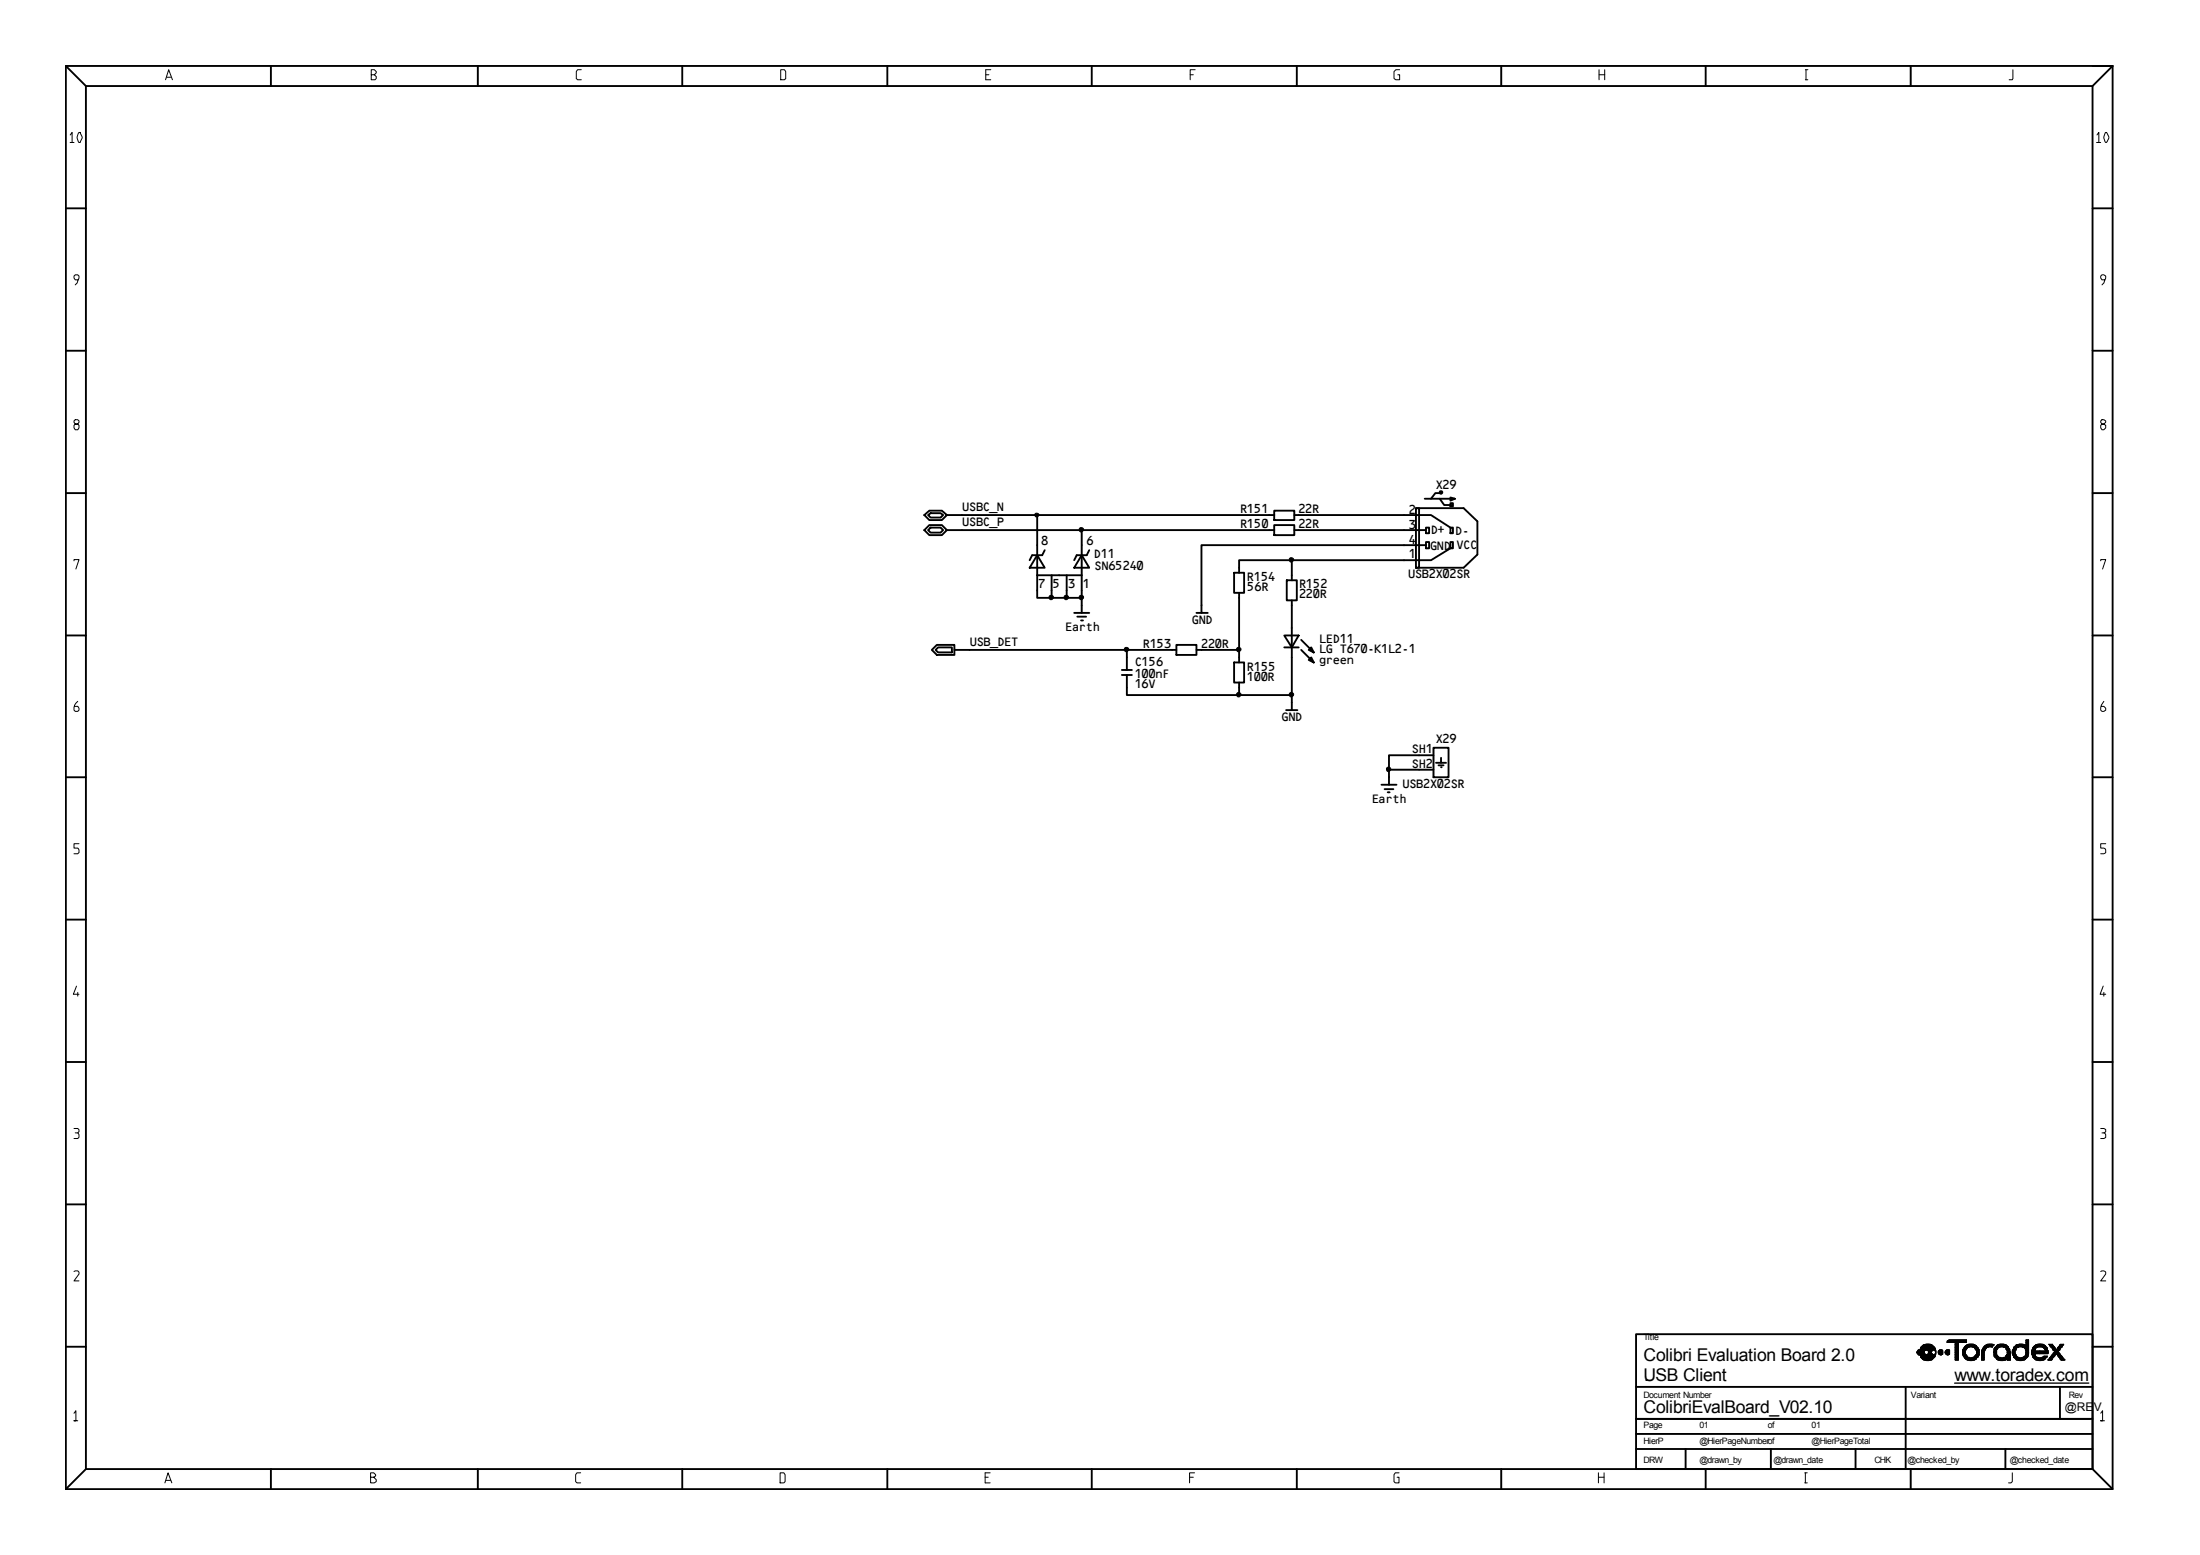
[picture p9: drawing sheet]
<svg xmlns="http://www.w3.org/2000/svg" width="297mm" height="210mm" viewBox="0 0 297 210" stroke-linecap="round" stroke-linejoin="round" font-family="sans-serif">
<g fill="none" stroke="#000" stroke-width=".25">
<path d="M8.9 8.9h276.3v192.1h-276.3zM8.9 8.9l2.7 2.7M11.6 11.6h270.9v186.7h-270.9zM36.6 8.9v2.7M64.5 8.9v2.7M92.1 8.9v2.7M119.8 8.9v2.7M147.4 8.9v2.7M175.1 8.9v2.7M202.7 8.9v2.7M230.3 8.9v2.7M258 8.9v2.7"/>
<path d="M282.5 8.9h2.7l-2.7 2.7M8.9 28.1h2.7M282.5 28.1h2.7M8.9 47.3h2.7M282.5 47.3h2.7M8.9 66.6h2.7M124.8 71.6l.7-.7h1.7l.6 .7-.6 .6h-1.7zM124.8 69.5l.7-.6h1.7l.6 .6-.6 .7h-1.7zM125.3 69.5l.3-.2h1.4l.3 .2-.3 .4h-1.4zM125.6 71.2h1.4l.3 .4-.3 .3h-1.4l-.3-.3zM127.8 71.6h44.2M127.8 69.5h44.2"/>
<path d="M140 74.9l1.1 1.7h-2.1zM140 69.5v11.2h6M140 77.7h6M141.1 74.3l-.4 .6h-1.3l-.4 .7M142 77.7v3M144 77.7v3M146 74.9l1.1 1.7h-2.1zM146 71.6v11.1M147.1 74.3l-.4 .6h-1.3l-.4 .7M166.6 77.3h1.4v2.7h-1.4zM172 68.9h2.8v1.3h-2.8zM172 70.9h2.8v1.3h-2.8z"/>
<path d="M173.7 78.3h1.4v2.7h-1.4zM174.4 75.6v2.7M174.8 69.5h18.4l2.6 1.7M174.8 71.6h17.7M191.2 68.6h.4v8h-.4zM191.2 68.6h6.4l1.9 1.8v4.5l-1.9 1.7h-6.4M192.4 67.3h4M192.5 71.2h.5v.8h-.5zM192.5 73.2h.5v.8h-.5zM192.5 73.6h-30.3v9.1M194.4 67.3l.6 .9h1M194.4 66.3h.3v.3h-.3z"/>
<path d="M194.6 66.6h-.8l-.6 .7M195.8 67.2l.6 .1-.6 .3zM195.8 67.9h.4v.4h-.4zM195.8 71.2h.4v.8h-.4zM195.8 73.2h.4v.8h-.4zM195.8 74l-2.6 1.6h-25.9v1.7M282.5 66.6h2.7M8.9 85.8h2.7M126.3 87.7l.4-.3h1.8v.7h-1.8zM126.5 87.1h2.4v1.3h-2.4l-.7-.7zM128.9 87.7h29.9M145 82.7h2.1"/>
<path d="M145.5 83.2h1.1M146 83.7h.2M151.5 90.4h1.3M151.5 91.1h1.3M152.1 91.1v2.7h22.3M152.1 87.7v2.7M158.8 87.1h2.7v1.3h-2.7zM161.5 87.7h5.8M161.5 82.7h1.6M166.6 89.4h1.4v2.7h-1.4zM167.3 80v9.4M167.3 92.1v1.7"/>
<path d="M173.4 85.8h1.9l-.9 1.6zM173.4 87.4h1.9M173.7 95.9h1.5M174.4 81v14.9M175.7 87.7l1.7 1.7M175.7 86.4l1.7 1.7M176.7 89.1l.3-.4 .4 .7zM176.7 87.7l.3-.3 .4 .7zM282.5 85.8h2.7M8.9 104.9h2.7M186.5 105.9h2.1M186.9 106.5h1.2"/>
<path d="M187.4 106.9h.2M187.5 103.9h6M193.5 100.9h2.1v4h-2.1zM193.5 102h-6v3.9M193.9 103h1.3M194.2 103.3h.7M194.6 102.3v.7M194.6 103.6h.1M282.5 104.9h2.7M8.9 124.1h2.7M282.5 124.1h2.7M8.9 143.4h2.7"/>
<path d="M282.5 143.4h2.7M8.9 162.6h2.7M282.5 162.6h2.7M8.9 181.8h2.7M11.6 198.3l-2.7 2.7M36.6 198.3v2.7M64.5 198.3v2.7M92.1 198.3v2.7M119.8 198.3v2.7M147.4 198.3v2.7M175.1 198.3v2.7M202.7 198.3v2.7"/>
<path d="M220.9 180.1h61.6v18.2h-61.6zM220.9 187.2h61.6M220.9 191.5h61.6M220.9 193.6h61.6M220.9 195.6h61.6M227.6 195.6v2.7M230.3 198.3v2.7M239.1 195.6v2.7M250.5 195.6v2.7M257.3 187.2v11.1M258 198.3v2.7M270.8 195.6v2.7"/>
<path d="M278.1 187.2v4.3M282.5 198.3l2.7 2.7M282.5 181.8h2.7"/>
</g>
<g fill="none" stroke="#000" stroke-width=".14">
<path d="M9.5 18.2l.2-.3v1.3h-.2h.5M10.6 18l.2-.1 .3 .6-.3 .7h-.1a1.05 1.05 0 0 1-.1-1.2zM22.4 10.8l.4-1.4 .5 1.4M22.5 10.4h.5M50.1 10.1h.4l.3-.3v-.1l-.3-.3h-.4v1.4h.5l.2-.2v-.3l-.3-.2M78.5 9.4h-.5l-.2 .3v.9l.2 .2h.5M105.4 9.4h.5l.2 .3v.9l-.2 .2h-.5zM133.1 10.1h.4M133.8 9.4h-.7v1.4h.7M160.7 10.1h.4M161.4 9.4h-.7v1.4M189 9.4h-.5l-.3 .3v.9l.3 .2h.5v-.7h-.3"/>
<path d="M215.9 9.4v1.4M215.9 10.1h.8M216.7 9.4v1.4M243.8 10.8h.3M243.8 9.4h.3M243.8 9.4v1.4M271.8 9.4v1.2l-.1 .2h-.4M283.1 18.2l.3-.3v1.3h-.3h.5M284.2 18l.1-.1 .2 .1 .2 .5-.2 .6-.2 .1a1.05 1.05 0 0 1-.1-1.2zM10.5 37.8h-.3l-.2-.3v-.2l.2-.2h.3l.2 .2a1.92 1.92 0 0 1-.5 1.2M284.1 37.8h-.3l-.2-.3v-.2l.2-.2h.3l.2 .2a1.92 1.92 0 0 1-.5 1.2M10 56.8l.2 .4h.3l.2 .2v.4l-.2 .2h-.3l-.2-.2v-.4l.2-.2h.3l.2-.4-.2-.1h-.3z"/>
<path d="M283.8 56.7l-.2 .1 .2 .4h.3l.2 .2v.4l-.2 .2h-.3l-.2-.2v-.4l.2-.2h.3l.2-.2v-.2l-.2-.1zM10 75.7v-.2h.7l-.5 1.3M283.6 75.7v-.2h.7l-.4 1.3M10.5 94.7a1.19 1.19 0 0 0-.5 1.2l.2 .1h.3l.2-.1v-.3l-.2-.3h-.4M284.1 94.7a1.41 1.41 0 0 0-.5 1.2l.2 .1h.3l.2-.1v-.3l-.2-.3h-.4M10.7 113.9h-.7v.6h.5l.2 .2v.4l-.2 .1h-.5M284.3 113.9h-.7v.6h.5l.2 .2-.1 .5h-.6M10.3 133.1l-.4 1.1h.8M10.5 134v.5M284 133.1l-.5 1.1h.8M284.1 134v.5M10 152.3h.5l.2 .2v.3l-.2 .1"/>
<path d="M10.2 152.9l.4 .1 .1 .5-.2 .2h-.5M283.6 152.3h.5l.2 .2v.3l-.2 .1M283.8 152.9l.4 .1 .1 .5-.2 .2h-.5M10 171.6l.5-.1 .2 .2v.3l-.7 .9h.7M283.6 171.6a.48 .48 0 0 1 .7 .1v.3l-.7 .9h.7M10 190.8l.2-.4v1.4h-.2h.5M22.4 199.8h.6M50 199.4h.5l.2-.2v-.1l-.2-.3h-.5v1.4h.5l.3-.2v-.3l-.3-.3M78.4 198.8h-.5l-.2 .3v.9l.2 .2h.5M105.3 198.8h.5l.2 .3v.9l-.2 .2h-.5zM133 199.4h.4M133.7 198.8h-.7v1.4h.7"/>
<path d="M160.6 199.4h.5M161.3 198.8h-.7v1.4M188.9 198.8h-.5l-.2 .3v.9l.2 .2h.5v-.8h-.3M215.8 199.4h.8M215.8 198.8v1.4M216.6 198.8v1.4M243.7 198.8h.3M243.8 198.8v1.4M258.8 182.5h1M258.8 182.6h1M258.8 182.5v.1h1M258.9 182.3h1"/>
<path d="M258.9 182.4h.9M258.9 182.7h1M258.9 182.7l.1 .1M258.9 182.6v.1M259 182.8h.9M259 182.8v.1h2.3M259.2 182.1h2.1M259.2 182h2.1M259.2 183h2.1M259.2 182.9l.1 .3M259.3 182h2M259.3 181.9h1.9"/>
<path d="M259.3 183.1h2M259.3 183.2h1.9M259.3 181.9l-.1 .3M259.3 183.2l.3 .3M259.4 181.8h1.7M259.4 183.3h1.7M259.5 181.7h1.5M259.6 181.6h1.3M259.6 183.4h1.3M259.6 183.5h1.3M259.6 181.6l-.3 .3M259.6 183.5l.2 .1"/>
<path d="M259.7 181.5h1.2M259.7 183.6h1.2M259.8 181.5l-.2 .1M259.8 182.4v.3l.2 .2M259.9 181.5h.7l.3 .1M259.9 183.6l.2 .1 .5-.1M259.9 182.3l-.1 .1M259.9 182.2v.1M260.1 181.5h-.2M260.3 182.3h.6M260.3 182.9v-.1h.6v.1M260.3 182.2v.2"/>
<path d="M260.3 182.7h.6M260.3 182.4l.1 .1M260.4 182.5h.4M260.4 182.6h.4M260.4 182.5v.1M260.8 182.6h-.5v.2M260.8 182.4v.2M260.8 182.6l.1 .1M260.9 182.7v.1M260.9 182.2v.2h-.6M260.9 181.6l.3 .3M260.9 183.5l-.1 .1"/>
<path d="M261.2 181.9l.1 .1M261.2 183.2l-.3 .3M261.3 182.3h.1M261.3 182v.4h.1M261.3 182.7h.1M261.3 182.8h.1M261.3 182.7v.1M261.3 182.9v.2M261.3 182.2l.1 .2M261.3 182.8l-.1 .1M261.3 183.1l-.1 .1M261.4 182.2h-2.4l-.2 .3"/>
<path d="M261.4 182.4v.3M261.4 182.6l-.1 .1M261.4 182.7l-.1 .2M261.7 182.5h.6M261.7 182.6h.6M261.7 182.6l.1 .1M261.8 182.3l.1-.1 .4 .1M261.8 182.3h.5M261.8 182.7h.5M261.8 182.3v.1M261.9 182.8l.1 .1 .2-.1M262.3 182.4h-.6v.2"/>
<path d="M262.3 182.3v.5h-.5v-.1M262.6 182.5h.6M262.6 182.6h.6M262.6 182.5v.1h.6M262.7 182.3l.1-.1h.4v.6h-.5v-.2M262.7 182.3h.5M262.7 182.4h.5M262.7 182.7h.5M262.7 182.3v.1M262.7 182.4l-.1 .1M262.9 181.1h2.6M262.9 181h2.6"/>
<path d="M262.9 182.8v.1l.2-.1M263 180.9h2.5M263.1 180.9h2.4v.3h-2.6zM264 182.2h.4M264 182.1h.4M264 182h.4M264 181.9h.4M264 181.8h.4M264 181.7h.4M264 181.6h.4M264 181.5h.4M264 181.4h.4"/>
<path d="M264 181.3h.4M264 182.3h.4M264 182.4h.4M264 182.5h.4M264 182.6h.4M264 182.7h.4M264 182.8h.4M264 182.9h.4M264 183h.4M264 183.1h.4M264 183.2h.4M264 183.3h.4"/>
<path d="M264 183.4h.4M264 183.5h.4M264 181.2v2.4h.4v-2.4M265 182.2h.4M265 182.3h.3M265 182.4h.3M265 182.5h.3M265 182.6h.3M265 182.7h.3M265 182.8h.4M265 182.9h.5M265 182.2v.7"/>
<path d="M265 182.9l.1 .2M265.1 182.1h.4M265.1 182h.5M265.1 183h.4M265.1 183.1h.5M265.1 183.1l.2 .2M265.1 182l-.1 .2M265.2 182h.4M265.2 181.9h.7M265.2 183.1h.4M265.2 183.2h.7v.1M265.3 181.8h1.7"/>
<path d="M265.3 183.3h1.6M265.3 181.8l-.2 .2M265.3 183.3l.1 .2M265.3 181.7h1.6M265.3 183.4h1.6M265.3 182.3v.5l.3 .3M265.4 181.6h1.5M265.4 181.6l.4-.1h.6l.6 .4M265.4 183.5h1.4M265.4 183.5l.2 .1h1l.2-.1M265.4 181.6l-.1 .2M265.5 181.5h1.2"/>
<path d="M265.5 182.1l-.2 .2M265.6 182l-.1 .1M265.6 181.9v.1M265.6 183.1h.1M265.6 183.1l.2 .1M265.8 183.6l.1 .1 .5-.1M265.9 181.8l-.1 .1M266.3 183.2h.7M266.4 181.9h.6M266.4 181.8v.1M266.4 183.2l-.2 .1M266.5 183.1h.5"/>
<path d="M266.5 181.9l.1 .1M266.6 182h.5M266.6 183.1h.5M266.6 182l.1 .1M266.7 182.1h.5M266.7 183h.4M266.7 182.1l.2 .2M266.8 182.2h.4M266.8 182.9h.4M266.9 182.3h.3M266.9 182.4h.3M266.9 182.5h.3"/>
<path d="M266.9 182.6h.3M266.9 182.7h.3M266.9 182.8h.3M266.9 182.8l-.5 .4M266.9 182.3v.5M266.9 183.3l-.1 .2M267 181.9l.2 .3M267 183.2l-.1 .1M267.2 182.2v.7M267.2 182.9l-.2 .3M267.5 182.3h.5M267.5 182.4h.5"/>
<path d="M267.5 182.5h.4M267.5 182.6h.4M267.5 182.7h.4M267.5 182.8h.4M267.5 182.9h.4M267.5 183h.4M267.5 183.1h.4M267.5 183.2h.4M267.5 183.3h.4M267.5 183.4h.4M267.5 183.5h.4M267.6 182.2h.5"/>
<path d="M267.6 182.1h.5M267.7 182h.4M267.7 182h.5M267.8 181.9l-.3 .5M267.9 181.8h1.2M267.9 181.7h1.2M268 181.6h1.2M268.1 182.2l-.2 .2v1.2h-.4v-1.2M268.1 181.5h1.1M268.1 182v.2M268.2 181.9v.1M268.2 182h-.1"/>
<path d="M268.6 181.8l-.8 .1M269.2 182.5h.4M269.2 182.6h.4M269.2 182.6v.1M269.2 182.2h.4M269.2 182.1h.5M269.2 182h.5M269.2 181.5h-.1h-.8l-.5 .4M269.2 182.3h.4M269.2 182.4h.4M269.2 182.7h.4M269.2 182.8h.4"/>
<path d="M269.2 182.9h.5M269.2 183h.5M269.2 183.1h.5M269.2 181.5l-.1 .1-.1 .3-.1-.1M269.2 182v.4M269.2 182.7v.4M269.2 182.4v.2M269.2 183.1l.3 .2M269.3 182h.5M269.3 181.9h.7M269.3 183.1h.5M269.3 183.2h.8l.1 .1"/>
<path d="M269.5 181.8h1.7M269.5 183.3h1.9M269.5 181.8l-.3 .2M269.5 183.3l.1 .2M269.6 181.7h1.4M269.6 181.6h1.4M269.6 183.4h1.8M269.6 183.5h1.3M269.6 183.5l.1 .1h1.1M269.6 181.6l-.1 .2M269.6 182.2v.7l.1 .2M269.7 181.5h1.1"/>
<path d="M269.7 182.1l-.1 .1M269.7 183.1l.1 .1M269.8 181.9l-.1 .2M269.9 183.6l.6 .1M270.1 181.8l-.2 .1M270.5 181.9h.7M270.5 181.8l.1 .1M270.6 183.6l-.2 .1M270.8 183.1h.6M270.8 181.9v.1M270.8 182.1h.5M270.8 182h.5"/>
<path d="M270.8 182h.4M270.8 181.5h-.9l-.3 .1M270.8 183h.6M270.8 181.5l.4 .4M270.8 182.1l.2 .2M270.8 182v.1M270.8 183v.1M270.8 183.1v.1M270.9 182.2h.5M270.9 182.9h.5M271 182.3h.4M271 182.4h.4"/>
<path d="M271 182.5h.4M271 182.6h.4M271 182.7h.4M271 182.8h.4M271 183.5h.4M271 182.3v.5M271 182.8l-.2 .2M271.2 181.9l.2 .3M271.4 182.4v.2M271.4 182.2v.2M271.4 183.2h-.9l-.1 .1M271.4 182.6v1h-.4v-.2l-.2 .2"/>
<path d="M271.7 198.8v1.2l-.2 .2h-.3M271.7 182.3h.4M271.7 182.4h.4M271.7 182.5h.3M271.7 182.6h.3M271.7 182.6h.4M271.7 182.7h.4M271.7 182.8h.4M271.7 182.7l.2 .4M271.7 182.4v.3M271.8 182.2h.4M271.8 182.1h.4"/>
<path d="M271.8 182.9h.4M271.8 183h.4M271.9 182h.3M271.9 182h.4M271.9 183.1h.4M271.9 183.1h.5M271.9 183.2h.6M271.9 183.2l.1 .1M271.9 181.9v.1M271.9 183.1v.1M271.9 182l-.2 .4M271.9 181.8h2"/>
<path d="M272 181.7h1.9M272 183.3h1.6M272 183.3l.3 .3M272 182.5l.1 .3M272.1 181.6h1.4M272.1 183.4h1.5M272.1 182.8l.1 .1M272.1 182.3l-.1 .2M272.2 181.5h1.3M272.2 183.5h1.3M272.2 183.6h1.2M272.2 182.1v.1"/>
<path d="M272.2 182.9v.1M272.2 183l.2 .1M272.2 182.2l-.1 .1M272.3 181.5l-.4 .4M272.3 182l-.1 .1M272.4 183.1l.3 .2M272.4 181.9l-.1 .1M272.5 181.8v.1h-.6M272.5 181.5h.6l.4 .1M272.5 183.6l.1 .1 .5-.1M272.6 181.5h-.1M273 181.8l.1 .1h.8"/>
<path d="M273.2 181.9l.3 .2M273.3 182h.6M273.3 183.1h.5M273.4 182h.5M273.4 183.1h.4M273.4 183.1l-.3 .1M273.5 182.2h.4M273.5 182.1h.4M273.5 181.6l.1 .1v-.8h.3v1.8M273.5 182.3h.4M273.5 182.8h.4M273.5 182.9h.4"/>
<path d="M273.5 183h.3M273.5 183.5l-.2 .1M273.5 183l-.1 .1M273.5 182.1v.2M273.5 182.8v.2M273.5 182.3l.1 .2M273.6 181.6h.3M273.6 181.5h.3M273.6 181.4h.3M273.6 181.3h.3M273.6 181.2h.3M273.6 181.1h.3"/>
<path d="M273.6 181h.3M273.6 180.9h.3M273.6 182.4h.3M273.6 182.5h.3M273.6 182.6h.3M273.6 182.7h.3M273.6 182.6l-.1 .2M273.6 182.5v.1M273.7 183.2l-.8 .1M273.7 183.2l-.2 .3M273.8 183.1l-.1 .1M273.9 182.7l-.1 .4"/>
<path d="M274.3 182.3h.4M274.3 182.4h2.2M274.3 182.5h2.2M274.3 182.6h2.2M274.3 182.8h.4M274.3 182.9h.5v.2M274.3 182.7l.2 .5M274.3 182.4v.3M274.4 182.1h.4M274.4 182h.4M274.4 183h.4M274.4 183.1h.4"/>
<path d="M274.5 182h.4M274.5 181.9h.7M274.5 183.1h.4M274.5 183.2l.8 .1M274.5 183.2l.2 .3M274.5 181.9l-.2 .5M274.6 181.8h1.7M274.6 183.3h1.7M274.7 181.7h1.5M274.7 181.7l.4-.2h.7l.6 .4M274.7 183.4h1.5M274.7 181.7l-.2 .2"/>
<path d="M274.7 182.7v.2M274.7 181.6h1.5M274.7 183.5h1.4M274.7 182.2v.2M274.7 183.5l.2 .1M274.8 182v.2h-.5M274.8 181.5h1.2M274.8 183.6h1.2M274.8 183.1l.2 .1M275 181.9l-.2 .1M275.1 183.6l.2 .1 .5-.1M275.2 181.8l-.1 .1"/>
<path d="M275.4 181.5v.3M275.4 182.4v.3M275.7 181.8l.1 .1h.6M275.8 183.1h.6M275.8 181.9l.2 .1M275.8 183.1v.1M275.9 182h.5M275.9 183.1h.5v.1M276 182l.1 .2h.3M276 182h.4M276 183.1h-.2M276.1 182.1h.3"/>
<path d="M276.1 183.5l-.2 .1M276.2 182.3h.3M276.2 182.2v.2M276.4 183.2h-.8l-.1 .1M276.4 181.9v.1M276.4 183.2l-.3 .3M276.4 182.2l.1 .2M276.4 182v.2M276.5 182.4v.3h-2.2M276.6 183.5h.5M276.7 181.5h.4M276.7 183.3h.5"/>
<path d="M276.7 183.4h.4M276.8 181.7h.5M276.8 181.6h.4M276.8 183.2h.5M276.9 181.8h.5M276.9 183.1h.5M276.9 181.9h.6M276.9 183h.6M276.9 183.1h.6M276.9 183.6l.7-.9 .7 .9M277 182h.5M277 182.9h.5"/>
<path d="M277.1 182.2h1M277.1 182.1h.5M277.1 182h.4M277.1 182.8h.5M277.2 182.6h.8M277.2 182.7h.9M277.3 182.3h.7M277.3 182.6h.7M277.4 182.4h.6M277.4 182.5h.5M277.7 182.1h.4M277.7 182.8h.4"/>
<path d="M277.8 182h.4M277.8 181.9h.6M277.8 182.9h.4M277.8 183h.5M277.9 182.5l.7-1h-.4l-.6 .7-.5-.7h-.5l.9 1-1 1.1h.5M277.9 183.1h.5M277.9 182.5l.9 1.1h-.6M278 181.8h.5M278 183.1h.5M278 183.2h.5M278 181.7h.5M278 181.6h.5"/>
<path d="M278.1 181.5h.5M278.1 183.3h.5M278.1 183.4h.5M278.1 183.5h.6M283.6 190.8l.3-.4v1.4h-.3h.5M22.3 200.2l.4-1.4 .5 1.4M243.7 200.2h.3"/>
</g>
<path d="M263.9 186.7h18.1" fill="none" stroke="#000" stroke-width=".18"/>
<g fill="#000" stroke="#000" stroke-width=".14">
<path d="M139.8 69.3a.29 .29 0 0 1 .3 0 .29 .29 0 0 1 .1 .3l-.2 .2-.2-.1-.1-.2z" fill-rule="evenodd"/>
<circle cx="146" cy="71.5" r=".31"/>
<circle cx="174.4" cy="75.6" r=".31"/>
<circle cx="141.9" cy="80.6" r=".31"/>
<circle cx="144" cy="80.6" r=".31"/>
<circle cx="146" cy="80.6" r=".31"/>
<circle cx="152.1" cy="87.7" r=".31"/>
<circle cx="167.2" cy="93.8" r=".31"/>
<circle cx="167.2" cy="87.7" r=".31"/>
<circle cx="174.4" cy="93.8" r=".31"/>
<circle cx="187.5" cy="103.8" r=".31"/>
</g>
<g font-size="2.4">
<text x="221.9" y="183.7">Colibri Evaluation Board 2.0</text>
<text x="221.9" y="190.7">ColibriEvalBoard_V02.10</text>
<text x="221.9" y="186.4">USB Client</text>
<text x="222" y="186.4">.</text>
<text x="263.9" y="186.5">www.toradex.com</text>
</g>
<g font-size="1.8">
<text x="193.8" y="66">X29</text>
<text x="129.9" y="71">USBC_P</text>
<text x="129.9" y="69">USBC_N</text>
<text x="167.4" y="69.3">R151</text>
<text x="167.4" y="71.3">R150</text>
<text x="175.3" y="69.3">22R</text>
<text x="175.3" y="71.3">22R</text>
<text x="190.2" y="69.4">2</text>
<text x="190.2" y="71.4">3</text>
<text x="140.5" y="73.5">8</text>
<text x="146.6" y="73.5">6</text>
<text x="147.7" y="75.4">D11</text>
<text x="147.7" y="77">SN65240</text>
<text x="190.2" y="75.4">1</text>
<text x="190.2" y="73.4">4</text>
<text x="193" y="74.2">GND VCC</text>
<text x="193.1" y="72.1">D+</text>
<text x="196.4" y="72.2">D-</text>
<text x="140.1" y="79.3">7</text>
<text x="142.1" y="79.3">5</text>
<text x="144.2" y="79.3">3 1</text>
<text x="168.3" y="79.8">56R</text>
<text x="168.3" y="78.4">R154</text>
<text x="175.3" y="80.8">220R</text>
<text x="175.3" y="79.4">R152</text>
<text x="190.1" y="78.1">USB2X02SR</text>
<text x="130.9" y="87.2">USB_DET</text>
<text x="143.8" y="85.2">Earth</text>
<text x="153.2" y="89.8">C156</text>
<text x="154.3" y="87.5">R153</text>
<text x="160.9" y="84.2">GND</text>
<text x="162.1" y="87.5">220R</text>
<text x="178.1" y="88.2">LG T670-K1L2-1</text>
<text x="178.1" y="89.6">green</text>
<text x="178.1" y="86.8">LED11</text>
<text x="153.2" y="91.5">100nF</text>
<text x="153.2" y="92.9">16V</text>
<text x="168.3" y="91.9">100R</text>
<text x="168.3" y="90.6">R155</text>
<text x="173" y="97.3">GND</text>
<text x="190.6" y="101.6">SH1</text>
<text x="193.8" y="100.3">X29</text>
<text x="189.3" y="106.4">USB2X02SR</text>
<text x="190.6" y="103.6">SH2</text>
<text x="185.2" y="108.4">Earth</text>
</g>
<text font-size="1.6" x="278.8" y="190.5">@REV</text>
<g font-size="1.2">
<text x="221.9" y="180.9">Title</text>
<text x="221.9" y="188.7">Document Number</text>
<text x="258" y="188.7">Variant</text>
<text x="279.3" y="188.7">Rev</text>
<text x="221.9" y="192.8">Page</text>
<text x="221.9" y="194.9">HierP</text>
<text x="221.9" y="197.5">DRW</text>
<text x="229.4" y="197.5">@drawn_by</text>
<text x="229.4" y="194.9">@HierPageNumberof</text>
<text x="229.4" y="192.8">01</text>
<text x="238.7" y="192.8">of</text>
<text x="239.4" y="197.5">@drawn_date</text>
<text x="244.6" y="194.9">@HierPageTotal</text>
<text x="244.6" y="192.8">01</text>
<text x="253.1" y="197.5">CHK</text>
<text x="257.6" y="197.5">@checked_by</text>
<text x="271.4" y="197.5">@checked_date</text>
</g>
</svg>
